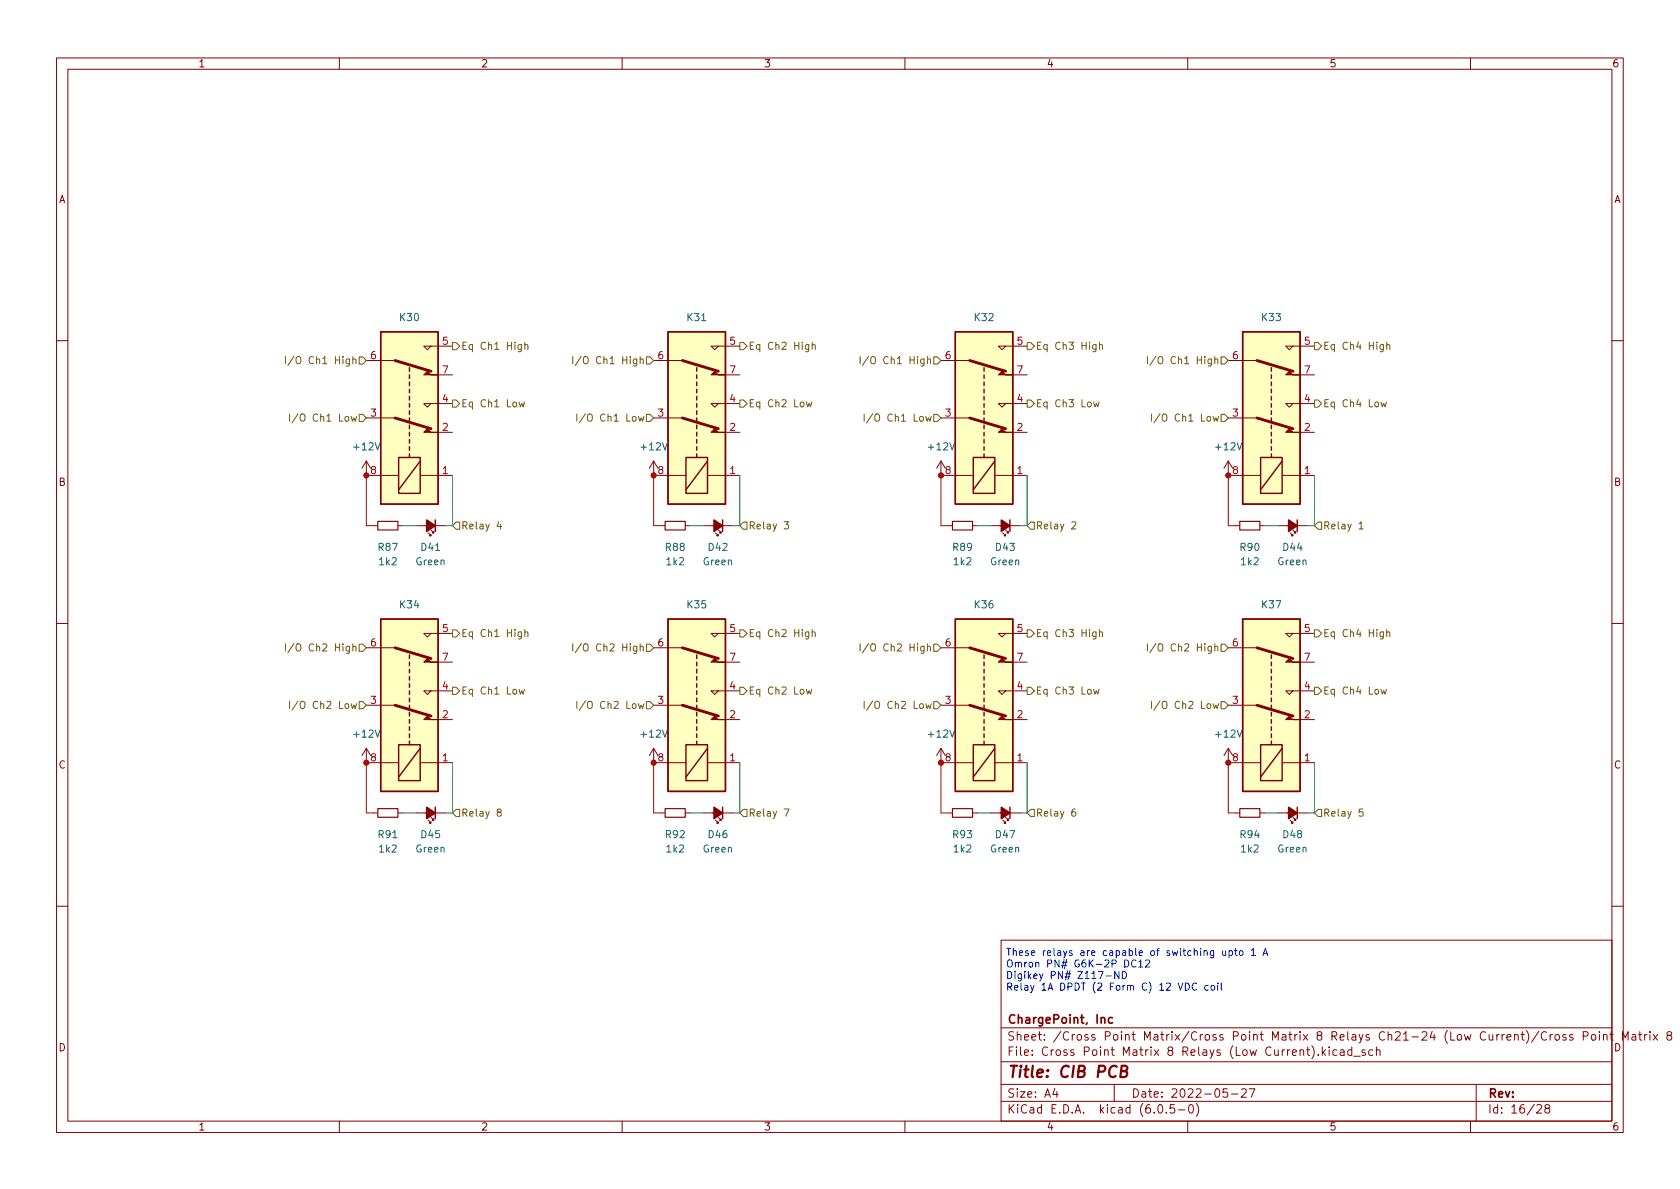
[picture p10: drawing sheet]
<svg xmlns="http://www.w3.org/2000/svg" width="297mm" height="210mm" viewBox="0 0 297 210" stroke-linecap="round" stroke-linejoin="round" font-family="sans-serif">
<g fill="none" stroke="#840000" stroke-width=".18">
<path d="M10 10.2h277v190.1h-277zM12 12.2h273v186.1h-273zM60 10.2v2M110 10.2v2M160 10.2v2M210 10.2v2M260 10.2v2M10 60.2h2M64.8 73.9h5M64.8 63.7h5M76.2 71.4l-.6 .6-.7-.6h5.1M76.2 61.2l-.6 .6-.7-.6h5.1"/>
<path d="M77.5 76.4h2.5M77.5 66.3h2.5M115.6 73.9h5M115.6 63.7h5M127 71.4l-.6 .6-.7-.6h5.1M127 61.2l-.6 .6-.7-.6h5.1M128.3 76.4h2.5M128.3 66.3h2.5M166.4 73.9h5M166.4 63.7h5M177.8 71.4l-.6 .6-.7-.6h5.1M177.8 61.2l-.6 .6-.7-.6h5.1"/>
<path d="M179.1 76.4h2.5M179.1 66.3h2.5M217.2 73.9h5M217.2 63.7h5M228.6 71.4l-.6 .6-.7-.6h5.1M228.6 61.2l-.6 .6-.7-.6h5.1M229.9 76.4h2.5M229.9 66.3h2.5M285 60.2h2M64.8 81.5v2.6h5.7M64.8 81.5l-.8 1.3M64.8 81.5l.7 1.3"/>
<path d="M66 93h.8M70.4 93h.7M73.7 93h5M74.3 84.1h5.7M75.7 94.2l.5 .5h-.3h.3v-.2M76.2 93.7l.5 .5h-.2h.2v-.2M115.6 81.5v2.6h5.7M115.6 81.5l-.8 1.3M115.6 81.5l.7 1.3M116.8 93h.8M121.2 93h.7M124.5 93h5"/>
<path d="M125.1 84.1h5.7M126.5 94.2l.5 .5h-.3h.3v-.2M127 93.7l.5 .5h-.2h.2v-.2M166.4 81.5v2.6h5.7M166.4 81.5l-.8 1.3M166.4 81.5l.7 1.3M167.6 93h.8M172 93h.7M175.3 93h5M175.9 84.1h5.7M177.3 94.2l.5 .5h-.3h.3v-.2M177.8 93.7l.5 .5h-.2h.2v-.2"/>
<path d="M217.2 81.5v2.6h5.7M217.2 81.5l-.8 1.3M217.2 81.5l.7 1.3M218.4 93h.8M222.8 93h.7M226.1 93h5M226.7 84.1h5.7M228.1 94.2l.5 .5h-.3h.3v-.2M228.6 93.7l.5 .5h-.2h.2v-.2M10 110.2h2M64.8 114.5h5M76.2 112l-.6 .6-.7-.6h5.1"/>
<path d="M77.5 117.1h2.5M115.6 114.5h5M127 112l-.6 .6-.7-.6h5.1M128.3 117.1h2.5M166.4 114.5h5M177.8 112l-.6 .6-.7-.6h5.1M179.1 117.1h2.5M217.2 114.5h5M228.6 112l-.6 .6-.7-.6h5.1M229.9 117.1h2.5M285 110.2h2M64.8 132.3v2.6h5.7"/>
<path d="M64.8 124.7h5M64.8 132.3l-.8 1.3M64.8 132.3l.7 1.3M74.3 134.9h5.7M76.2 122.2l-.6 .6-.7-.6h5.1M77.5 127.2h2.5M115.6 132.3v2.6h5.7M115.6 124.7h5M115.6 132.3l-.8 1.3M115.6 132.3l.7 1.3M125.1 134.9h5.7M127 122.2l-.6 .6-.7-.6h5.1"/>
<path d="M128.3 127.2h2.5M166.4 132.3v2.6h5.7M166.4 124.7h5M166.4 132.3l-.8 1.3M166.4 132.3l.7 1.3M175.9 134.9h5.7M177.8 122.2l-.6 .6-.7-.6h5.1M179.1 127.2h2.5M217.2 132.3v2.6h5.7M217.2 124.7h5M217.2 132.3l-.8 1.3M217.2 132.3l.7 1.3"/>
<path d="M226.7 134.9h5.7M228.6 122.2l-.6 .6-.7-.6h5.1M229.9 127.2h2.5M66 143.8h.8M70.4 143.8h.7M73.7 143.8h5M75.7 145l.5 .5h-.3h.3v-.2M76.2 144.5l.5 .5h-.2h.2v-.2M116.8 143.8h.8M121.2 143.8h.7M124.5 143.8h5M126.5 145l.5 .5h-.3h.3v-.2"/>
<path d="M127 144.5l.5 .5h-.2h.2v-.2M167.6 143.8h.8M172 143.8h.7M175.3 143.8h5M177.3 145l.5 .5h-.3h.3v-.2M177.8 144.5l.5 .5h-.2h.2v-.2M218.4 143.8h.8M222.8 143.8h.7M226.1 143.8h5M228.1 145l.5 .5h-.3h.3v-.2M228.6 144.5l.5 .5h-.2h.2v-.2M10 160.2h2"/>
<path d="M177 166.3h108v32h-108zM285 160.2h2M60 198.3v2M110 198.3v2M160 198.3v2M177 194.8h108M177 191.8h108M177 187.8h108M177 181.8h108M186.5 192.5l-.4 1h1M186.9 193v1M197 191.8v3"/>
<path d="M204.9 195.4l.2-.1a.81 .81 0 0 1 .6 .7 .81 .81 0 0 1-.3 .8h-.2a.81 .81 0 0 1-.6-.6 .81 .81 0 0 1 .3-.8zM206.2 196.7v.1M207.6 195.3h-.7v.7l.2-.1 .5 .1 .1 .2-.1 .5-.2 .1-.5-.1M208.4 196.3h1.1M210 198.3v2M210.4 195.4l.1-.1a.81 .81 0 0 1 .6 .7 .81 .81 0 0 1-.3 .8h-.2a.81 .81 0 0 1-.5-.6 .81 .81 0 0 1 .3-.8zM211.5 195.1a1.72 1.72 0 0 1 0 2.3M217 192.5h-.7l-.1 .7 .2-.1 .5 .1 .2 .2-.1 .5-.2 .1-.6-.1M217.7 193.5h1.2M219.5 192.7l.6-.2 .2 .2 .1 .3-1 1h1M220.9 192.5h1l-.7 1.5M231.9 184.9a1.72 1.72 0 0 1 0 2.3"/>
<path d="M233.1 186.5v.1M233.8 185.1v1.5M233.9 186.1l.5 .5M234.4 185.6l-.6 .6M235 185.1v.2M235 185.6v1M236.4 185.7l-.5-.1-.3 .3v.4l.2 .3h.6M237 185.7h.6v.9M237.6 186l-.5 .1a.29 .29 0 0 0-.2 .2 .29 .29 0 0 0 .2 .3h.5M239 185.7l-.4-.1-.3 .3v.4l.1 .3h.6M239 185.1v1.5M239.4 186.8h1.1"/>
<path d="M241.4 185.7l-.4-.1-.2 .2 .1 .3 .5 .1v.4h-.6M242.7 185.7l-.4-.1-.3 .3v.4l.1 .3h.6M243.4 185.8l.2-.2 .3 .1 .1 .9M243.4 185.1v1.5M260 198.3v2M261 191.8v6.5M271.7 195.5l.6-.2 .2 .2 .1 .3-.9 1h.9M273.4 196l-.3-.3 .1-.2 .2-.2 .5 .1 .1 .2-.1 .2-.6 .2-.2 .3 .1 .4 .2 .1h.5l.1-.3-.1-.4-.2-.1M295 183.1l-.3-.3 .1-.2 .2-.2 .4 .1 .2 .2-.1 .2-.6 .2-.2 .3 .1 .4 .2 .1h.3l.3-.3v-.2l-.3-.3"/>
</g>
<path d="M198.2 189.4l.9-.1a.46 .46 0 0 0 .2-.4 .46 .46 0 0 0-.3-.4h-.7l-.2 2h.7a.53 .53 0 0 0 .5-.5 .53 .53 0 0 0-.4-.6" fill="none" stroke="#840000" stroke-width=".4"/>
<path d="M194.7 180.1l.2-.2 .4 .1v.9M196.7 180l-.4-.1-.3 .3v.4l.1 .3h.6" fill="none" stroke="#840000" stroke-width=".3"/>
<g fill="#ffffc2" stroke="#ffffc2" stroke-width=".18">
<path d="M118.1 58.7h10.2v30.4h-10.2z"/>
<path d="M67.3 58.7h10.2v30.4h-10.2z"/>
<path d="M168.9 58.7h10.2v30.4h-10.2z"/>
<path d="M219.7 109.5h10.2v30.4h-10.2z"/>
<path d="M168.9 109.5h10.2v30.4h-10.2z"/>
<path d="M118.1 109.5h10.2v30.4h-10.2z"/>
<path d="M219.7 58.7h10.2v30.4h-10.2z"/>
<path d="M67.3 109.5h10.2v30.4h-10.2z"/>
</g>
<g fill="none" stroke="#840000" stroke-width=".25">
<path d="M67.3 58.7h10.2v30.4h-10.2zM118.1 58.7h10.2v30.4h-10.2zM168.9 58.7h10.2v30.4h-10.2zM219.7 58.7h10.2v30.4h-10.2zM72.4 65v.7M72.4 66.3v.6M72.4 67.6v.6M72.4 68.8v.7M72.4 70.1v.6M72.4 71.4v.6M72.4 72.6v.7M72.4 73.9v.6"/>
<path d="M72.4 75.2v.6M72.4 76.4v.7M72.4 77.7v.7M72.4 79v.6M123.2 65v.7M123.2 66.3v.6M123.2 67.6v.6M123.2 68.8v.7M123.2 70.1v.6M123.2 71.4v.6M123.2 72.6v.7M123.2 73.9v.6"/>
<path d="M123.2 75.2v.6M123.2 76.4v.7M123.2 77.7v.7M123.2 79v.6M174 65v.7M174 66.3v.6M174 67.6v.6M174 68.8v.7M174 70.1v.6M174 71.4v.6M174 72.6v.7M174 73.9v.6"/>
<path d="M174 75.2v.6M174 76.4v.7M174 77.7v.7M174 79v.6M224.8 65v.7M224.8 66.3v.6M224.8 67.6v.6M224.8 68.8v.7M224.8 70.1v.6M224.8 71.4v.6M224.8 72.6v.7M224.8 73.9v.6"/>
<path d="M224.8 75.2v.6M224.8 76.4v.7M224.8 77.7v.7M224.8 79v.6M70.5 80.9h3.8v6.3h-3.8zM72.4 80.3v.6M74.3 81.5l-3.8 5.1M77 91.9v2.1M121.3 80.9h3.8v6.3h-3.8zM123.2 80.3v.6M125.1 81.5l-3.8 5.1M127.8 91.9v2.1"/>
<path d="M172.1 80.9h3.8v6.3h-3.8zM174 80.3v.6M175.9 81.5l-3.8 5.1M178.6 91.9v2.1M222.9 80.9h3.8v6.3h-3.8zM224.8 80.3v.6M226.7 81.5l-3.8 5.1M229.4 91.9v2.1M67.3 109.5h10.2v30.4h-10.2zM72.4 115.8v.7M72.4 117.1v.6M72.4 118.4v.6"/>
<path d="M72.4 119.6v.7M118.1 109.5h10.2v30.4h-10.2zM123.2 115.8v.7M123.2 117.1v.6M123.2 118.4v.6M123.2 119.6v.7M168.9 109.5h10.2v30.4h-10.2zM174 115.8v.7M174 117.1v.6M174 118.4v.6M174 119.6v.7M219.7 109.5h10.2v30.4h-10.2z"/>
<path d="M224.8 115.8v.7M224.8 117.1v.6M224.8 118.4v.6M224.8 119.6v.7M70.5 131.7h3.8v6.3h-3.8zM72.4 120.9v.6M72.4 122.2v.6M72.4 123.4v.7M72.4 124.7v.6M72.4 126v.6M72.4 127.2v.7M72.4 128.5v.7"/>
<path d="M72.4 129.8v.6M72.4 131.1v.6M74.3 132.3l-3.8 5.1M121.3 131.7h3.8v6.3h-3.8zM123.2 120.9v.6M123.2 122.2v.6M123.2 123.4v.7M123.2 124.7v.6M123.2 126v.6M123.2 127.2v.7M123.2 128.5v.7M123.2 129.8v.6"/>
<path d="M123.2 131.1v.6M125.1 132.3l-3.8 5.1M172.1 131.7h3.8v6.3h-3.8zM174 120.9v.6M174 122.2v.6M174 123.4v.7M174 124.7v.6M174 126v.6M174 127.2v.7M174 128.5v.7M174 129.8v.6M174 131.1v.6"/>
<path d="M175.9 132.3l-3.8 5.1M222.9 131.7h3.8v6.3h-3.8zM224.8 120.9v.6M224.8 122.2v.6M224.8 123.4v.7M224.8 124.7v.6M224.8 126v.6M224.8 127.2v.7M224.8 128.5v.7M224.8 129.8v.6M224.8 131.1v.6M226.7 132.3l-3.8 5.1"/>
<path d="M77 142.7v2.1M127.8 142.7v2.1M178.6 142.7v2.1M229.4 142.7v2.1"/>
</g>
<g fill="none" stroke="#840000" stroke-width=".51">
<path d="M69.8 73.9l6.4 1.9M69.8 63.7l6.4 2M120.6 73.9l6.4 1.9M120.6 63.7l6.4 2M171.4 73.9l6.4 1.9M171.4 63.7l6.4 2M222.2 73.9l6.4 1.9M222.2 63.7l6.4 2M69.8 114.5l6.4 2M120.6 114.5l6.4 2M171.4 114.5l6.4 2M222.2 114.5l6.4 2"/>
<path d="M69.8 124.7l6.4 1.9M120.6 124.7l6.4 1.9M171.4 124.7l6.4 1.9M222.2 124.7l6.4 1.9"/>
</g>
<g fill="#840000" stroke="#840000" stroke-width=".18">
<path d="M125.7 76.4l.7-.6 .6 .6h1.3z"/>
<path d="M125.7 66.3l.7-.6 .6 .6h1.3z"/>
<path d="M74.9 76.4l.7-.6 .6 .6h1.3z"/>
<path d="M74.9 66.3l.7-.6 .6 .6h1.3z"/>
<path d="M176.5 76.4l.7-.6 .6 .6h1.3z"/>
<path d="M176.5 66.3l.7-.6 .6 .6h1.3z"/>
<path d="M227.3 127.2l.7-.6 .6 .6h1.3z"/>
<path d="M227.3 117.1l.7-.6 .6 .6h1.3z"/>
<path d="M176.5 127.2l.7-.6 .6 .6h1.3z"/>
<path d="M176.5 117.1l.7-.6 .6 .6h1.3z"/>
<path d="M125.7 127.2l.7-.6 .6 .6h1.3z"/>
<path d="M125.7 117.1l.7-.6 .6 .6h1.3z"/>
<path d="M227.3 76.4l.7-.6 .6 .6h1.3z"/>
<path d="M227.3 66.3l.7-.6 .6 .6h1.3z"/>
<path d="M74.9 127.2l.7-.6 .6 .6h1.3z"/>
<path d="M74.9 117.1l.7-.6 .6 .6h1.3z"/>
</g>
<g fill="#840000" stroke="#840000" stroke-width=".25">
<path d="M227.8 142.7l1.6 1.1-1.6 1z"/>
<path d="M227.8 91.9l1.6 1.1-1.6 1z"/>
<path d="M177 142.7l1.6 1.1-1.6 1z"/>
<path d="M75.4 142.7l1.6 1.1-1.6 1z"/>
<path d="M177 91.9l1.6 1.1-1.6 1z"/>
<path d="M75.4 91.9l1.6 1.1-1.6 1z"/>
<path d="M126.2 142.7l1.6 1.1-1.6 1z"/>
<path d="M126.2 91.9l1.6 1.1-1.6 1z"/>
</g>
<path d="M66.8 92.2h3.6v1.5h-3.6zM117.6 92.2h3.6v1.5h-3.6zM168.4 92.2h3.6v1.5h-3.6zM219.2 92.2h3.6v1.5h-3.6zM66.8 143h3.6v1.5h-3.6zM117.6 143h3.6v1.5h-3.6zM168.4 143h3.6v1.5h-3.6zM219.2 143h3.6v1.5h-3.6z" fill="none" stroke="#840000" stroke-width=".2"/>
<g fill="none" stroke="#725600" stroke-width=".18">
<path d="M50.5 63.1v1.2M51.2 73.2v1.3M52 63l-1.1 1.6M52.7 73.2l-1.1 1.6M63.5 63.1h.6l.7 .6-.7 .7h-.6zM63.5 73.3h.6l.7 .6-.7 .6h-.6zM80 60.6h.6l.7 .6-.7 .6h-.6zM80 70.7h.6l.7 .7-.7 .6h-.6zM91.8 71.1l.2 .8 .3-.6 .2 .6 .2-.8M92.2 60.9v1.1l-.3 .2-.3-.1M92.2 61l-.4-.1-.2 .3 .1 .5h.5M92.8 61.1l.2-.2 .3 .1v.8"/>
<path d="M92.8 60.5v1.3M101.3 63.1v1.2M102 73.2v1.3M102.8 63l-1.1 1.6M103.5 73.2l-1.1 1.6M114.3 73.3h.6l.7 .6-.7 .6h-.6zM114.3 63.1h.6l.7 .6-.7 .7h-.6zM130.8 60.6h.6l.7 .6-.7 .6h-.6zM130.8 70.7h.6l.7 .7-.7 .6h-.6zM142.6 71.1l.2 .8 .3-.6 .2 .6 .2-.8M143 60.9v1.1l-.3 .2-.3-.1M143 61l-.4-.1-.2 .3 .1 .5h.5"/>
<path d="M143.6 61.1l.2-.2 .3 .1v.8M143.6 60.5v1.3M152.1 63.1v1.2M152.8 73.2v1.3M153.6 63l-1.1 1.6M154.3 73.2l-1.1 1.6M165.1 63.1h.6l.7 .6-.7 .7h-.6zM165.1 73.3h.6l.7 .6-.7 .6h-.6zM181.6 60.6h.6l.7 .6-.7 .6h-.6zM181.6 70.7h.6l.7 .7-.7 .6h-.6zM193.4 71.1l.2 .8 .3-.6 .2 .6 .2-.8M193.8 60.9v1.1l-.3 .2-.3-.1"/>
<path d="M193.8 61l-.4-.1-.2 .3 .1 .5h.5M194.4 61.1l.2-.2 .3 .1v.8M194.4 60.5v1.3M202.9 63.1v1.2M203.6 73.2v1.3M204.4 63l-1.1 1.6M205.1 73.2l-1.1 1.6M215.9 63.1h.6l.7 .6-.7 .7h-.6zM215.9 73.3h.6l.7 .6-.7 .6h-.6zM232.4 70.7h.6l.7 .7-.7 .6h-.6zM232.4 60.6h.6l.7 .6-.7 .6h-.6zM244.2 71.1l.2 .8 .3-.6 .2 .6 .2-.8"/>
<path d="M244.6 60.9v1.1l-.3 .2-.3-.1M244.6 61l-.4-.1-.2 .3 .1 .5h.5M245.2 61.1l.2-.2 .3 .1v.8M245.2 60.5v1.3M80 93l.6-.7h.7v1.3h-.7zM88.2 92.2l-.3 .9h.8M88.5 92.7v.8M131.4 92.3h.7v1.3h-.7l-.6-.6zM138.6 92.3h.8l-.4 .4 .4 .2v.5l-.2 .1-.6-.1M182.2 92.3h.7v1.3h-.7l-.6-.6zM189.5 92.4l.5-.1 .2 .3-.8 .9h.8M233 92.3h.7v1.3h-.7l-.6-.6z"/>
<path d="M240.3 92.6l.4-.3v1.2M240.3 93.5h.7M50.5 113.9v1.2M52 113.8l-1.1 1.6M63.5 113.9h.6l.7 .6-.7 .7h-.6zM80 111.4h.6l.7 .6-.7 .6h-.6zM92.2 111.7v1.1l-.3 .2-.3-.1M92.2 111.8l-.4-.1-.2 .3 .1 .5h.5M92.8 111.9l.2-.2 .3 .1v.8M92.8 111.3v1.3M101.3 113.9v1.2M102.8 113.8l-1.1 1.6"/>
<path d="M114.3 113.9h.6l.7 .6-.7 .7h-.6zM130.8 111.4h.6l.7 .6-.7 .6h-.6zM143 111.7v1.1l-.3 .2-.3-.1M143 111.8l-.4-.1-.2 .3 .1 .5h.5M143.6 111.9l.2-.2 .3 .1v.8M143.6 111.3v1.3M152.1 113.9v1.2M153.6 113.8l-1.1 1.6M165.1 113.9h.6l.7 .6-.7 .7h-.6zM181.6 111.4h.6l.7 .6-.7 .6h-.6zM193.8 111.7v1.1l-.3 .2-.3-.1M193.8 111.8l-.4-.1-.2 .3 .1 .5h.5"/>
<path d="M194.4 111.9l.2-.2 .3 .1v.8M194.4 111.3v1.3M202.9 113.9v1.2M204.4 113.8l-1.1 1.6M215.9 113.9h.6l.7 .6-.7 .7h-.6zM232.4 111.4h.6l.7 .6-.7 .6h-.6zM244.6 111.7v1.1l-.3 .2-.3-.1M244.6 111.8l-.4-.1-.2 .3 .1 .5h.5M245.2 111.9l.2-.2 .3 .1v.8M245.2 111.3v1.3M51.2 124v1.3M52.7 124l-1.1 1.6"/>
<path d="M63.5 124.1h.6l.7 .6-.7 .6h-.6zM80 121.5h.6l.7 .7-.7 .6h-.6zM91.8 121.9l.2 .8 .3-.6 .2 .6 .2-.8M102 124v1.3M103.5 124l-1.1 1.6M114.3 124.1h.6l.7 .6-.7 .6h-.6zM130.8 121.5h.6l.7 .7-.7 .6h-.6zM142.6 121.9l.2 .8 .3-.6 .2 .6 .2-.8M152.8 124v1.3M154.3 124l-1.1 1.6M165.1 124.1h.6l.7 .6-.7 .6h-.6zM181.6 121.5h.6l.7 .7-.7 .6h-.6z"/>
<path d="M193.4 121.9l.2 .8 .3-.6 .2 .6 .2-.8M203.6 124v1.3M205.1 124l-1.1 1.6M215.9 124.1h.6l.7 .6-.7 .6h-.6zM232.4 121.5h.6l.7 .7-.7 .6h-.6zM244.2 121.9l.2 .8 .3-.6 .2 .6 .2-.8M80 143.8l.6-.7h.7v1.3h-.7zM88.1 143.6l-.2-.2 .1-.2 .1-.1h.4l.1 .2v.2l-.6 .2-.1 .1v.3l.2 .2h.4l.1-.2v-.3l-.2-.2M131.4 143.1h.7v1.3h-.7l-.6-.6zM138.6 143.1h.9l-.6 1.2M182.2 143.1h.7v1.3h-.7l-.6-.6zM190.1 143.1h-.4a.86 .86 0 0 0 0 1.2l.5-.1v-.4l-.2-.3h-.3l-.2 .3"/>
<path d="M233 143.1h.7v1.3h-.7l-.6-.6zM241 143.1h-.6l-.1 .6 .2-.2 .4 .1 .1 .2v.4l-.2 .1-.5-.1"/>
</g>
<g fill="none" stroke="#0000c2" stroke-width=".18">
<path d="M195.5 172.6h1M197.8 171.8v1.3l-.7-1.3v1.3M198.4 171.8a.64 .64 0 0 1 .8 .6 .64 .64 0 0 1-.8 .7zM198.9 169.7a.64 .64 0 0 1 .7 .7 .64 .64 0 0 1-.7 .6zM200.9 169.9a.6 .6 0 0 0-.9 .4 .6 .6 0 0 0 .6 .7l.3-.1M201.3 170.1l.4-.4v1.3M201.3 171h.8M202.6 169.9l.4-.2 .3 .4-.8 .9h.8M209.6 173.8a.64 .64 0 0 1 .7 .7 .64 .64 0 0 1-.7 .6zM211.6 173.9a.6 .6 0 0 0-.9 .5 .6 .6 0 0 0 .6 .7l.3-.1M213.6 174.3h-.3l-.3 .2 .1 .5h.5M214.2 174.3h.3l.3 .2v.4l-.3 .2-.3-.1-.1-.1z"/>
<path d="M215.3 173.8v.1M215.3 174.3v.8M215.9 173.8v1.1l.2 .2M216.2 168.1v.8l.3 .1 .2-.2M216.7 168.1v.9M217.3 168.2l.4-.1 .2 .3-.1 .5h-.5M217.3 168.1v1.3M218.3 168.1h.5M218.5 167.7v1.1l.3 .2M219.2 168.2l.3-.1 .3 .3v.3l-.3 .3-.3-.1-.1-.2zM221.2 168.1l.4-.4v1.3M221.2 169h.8"/>
<path d="M223.3 169l.4-1.3 .4 1.3M223.4 168.6h.6"/>
</g>
<g fill="none" stroke="#009600" stroke-width=".18">
<path d="M71.1 93h2.6M80 84.1v8.9h-1.3M121.9 93h2.6M130.8 84.1v8.9h-1.3M172.7 93h2.6M181.6 84.1v8.9h-1.3M223.5 93h2.6M232.4 84.1v8.9h-1.3M80 134.9v8.9h-1.3M130.8 134.9v8.9h-1.3M181.6 134.9v8.9h-1.3M232.4 134.9v8.9h-1.3"/>
<path d="M71.1 143.8h2.6M121.9 143.8h2.6M172.7 143.8h2.6M223.5 143.8h2.6"/>
</g>
<path d="M64.8 84.1v8.9h1.2M115.6 84.1v8.9h1.2M166.4 84.1v8.9h1.2M217.2 84.1v8.9h1.2M64.8 134.9v8.9h1.2M115.6 134.9v8.9h1.2M166.4 134.9v8.9h1.2M217.2 134.9v8.9h1.2" fill="none" stroke="#c20000" stroke-width=".18"/>
<g fill="#c20000" stroke="#c20000" stroke-width=".18">
<circle cx="166.4" cy="84.1" r=".46"/>
<circle cx="217.2" cy="84.1" r=".46"/>
<circle cx="115.6" cy="134.9" r=".46"/>
<circle cx="64.8" cy="134.9" r=".46"/>
<circle cx="166.4" cy="134.9" r=".46"/>
<circle cx="217.2" cy="134.9" r=".46"/>
<circle cx="64.8" cy="84.1" r=".46"/>
<circle cx="115.6" cy="84.1" r=".46"/>
</g>
<text font-size="2.8" fill="#840000" x="178" y="190.6">Title: CIB PCB</text>
<g font-size="2.1" fill="#840000">
<text x="178" y="184">Sheet: /Cross Point Matrix/Cross Point Matrix 8 Relays Ch21-24 (Low Current)/Cross Point Matrix 8 Relays (Low Current) b/</text>
<text x="178" y="181">ChargePoint, Inc</text>
<text x="178" y="186.7">File: Cross Point Matrix 8 Relays (Low Current).kicad_sch</text>
<text x="178" y="196.9">KiCad E.D.A. kicad (6.0.5-0)</text>
<text x="178" y="194.1">Size: A4</text>
<text x="200" y="194.1">Date: 2022-05-27</text>
<text x="263" y="194.1">Rev:</text>
<text x="263" y="196.9">Id: 16/28</text>
</g>
<g font-size="1.8" fill="#840000">
<text x="35" y="11.9">1</text>
<text x="85" y="11.9">2</text>
<text x="135" y="11.9">3</text>
<text x="185" y="11.9">4</text>
<text x="235" y="11.9">5</text>
<text x="285" y="11.9">6</text>
<text x="10.3" y="35.9">A</text>
<text x="285.3" y="35.9">A</text>
<text x="10.3" y="85.9">B</text>
<text x="285.3" y="85.9">B</text>
<text x="10.3" y="135.9">C</text>
<text x="285.3" y="135.9">C</text>
<text x="10.3" y="185.9">D</text>
<text x="285.3" y="185.9">D</text>
<text x="35" y="199.9">1</text>
<text x="85" y="199.9">2</text>
<text x="135" y="199.9">3</text>
<text x="185" y="199.9">4</text>
<text x="235" y="199.9">5</text>
<text x="285" y="199.9">6</text>
</g>
<g font-size="1.8" fill="#006464">
<text x="70.8" y="56.8">K30</text>
<text x="121.6" y="56.8">K31</text>
<text x="172.4" y="56.8">K32</text>
<text x="223.2" y="56.8">K33</text>
<text x="62.7" y="79.6">+12V</text>
<text x="113.5" y="79.6">+12V</text>
<text x="164.3" y="79.6">+12V</text>
<text x="215.1" y="79.6">+12V</text>
<text x="67" y="97.4">R87</text>
<text x="67.1" y="99.9">1k2</text>
<text x="73.6" y="99.9">Green</text>
<text x="74.5" y="97.4">D41</text>
<text x="117.8" y="97.4">R88</text>
<text x="117.9" y="99.9">1k2</text>
<text x="124.4" y="99.9">Green</text>
<text x="125.3" y="97.4">D42</text>
<text x="168.6" y="97.4">R89</text>
<text x="168.7" y="99.9">1k2</text>
<text x="175.2" y="99.9">Green</text>
<text x="176.1" y="97.4">D43</text>
<text x="219.4" y="97.4">R90</text>
<text x="219.5" y="99.9">1k2</text>
<text x="226" y="99.9">Green</text>
<text x="226.9" y="97.4">D44</text>
<text x="70.8" y="107.6">K34</text>
<text x="121.6" y="107.6">K35</text>
<text x="172.4" y="107.6">K36</text>
<text x="223.2" y="107.6">K37</text>
<text x="62.7" y="130.4">+12V</text>
<text x="113.5" y="130.4">+12V</text>
<text x="164.3" y="130.4">+12V</text>
<text x="215.1" y="130.4">+12V</text>
<text x="67" y="148.2">R91</text>
<text x="74.5" y="148.2">D45</text>
<text x="117.8" y="148.2">R92</text>
<text x="125.3" y="148.2">D46</text>
<text x="168.6" y="148.2">R93</text>
<text x="176.1" y="148.2">D47</text>
<text x="219.4" y="148.2">R94</text>
<text x="226.9" y="148.2">D48</text>
<text x="67.1" y="150.7">1k2</text>
<text x="73.6" y="150.7">Green</text>
<text x="117.9" y="150.7">1k2</text>
<text x="124.4" y="150.7">Green</text>
<text x="168.7" y="150.7">1k2</text>
<text x="175.2" y="150.7">Green</text>
<text x="219.5" y="150.7">1k2</text>
<text x="226" y="150.7">Green</text>
</g>
<g font-size="1.8" fill="#725600">
<text x="52.7" y="64.4">I/O Ch1 High</text>
<text x="81.5" y="61.8">Eq Ch1 High</text>
<text x="103.5" y="64.4">I/O Ch1 High</text>
<text x="132.3" y="61.8">Eq Ch2 High</text>
<text x="154.3" y="64.4">I/O Ch1 High</text>
<text x="183.1" y="61.8">Eq Ch3 High</text>
<text x="205.1" y="64.4">I/O Ch1 High</text>
<text x="233.9" y="61.8">Eq Ch4 High</text>
<text x="53.1" y="74.5">I/O Ch1 Low</text>
<text x="81.5" y="72">Eq Ch1 Low</text>
<text x="103.9" y="74.5">I/O Ch1 Low</text>
<text x="132.3" y="72">Eq Ch2 Low</text>
<text x="154.7" y="74.5">I/O Ch1 Low</text>
<text x="183.1" y="72">Eq Ch3 Low</text>
<text x="205.5" y="74.5">I/O Ch1 Low</text>
<text x="233.9" y="72">Eq Ch4 Low</text>
<text x="81.5" y="93.6">Relay 4</text>
<text x="132.3" y="93.6">Relay 3</text>
<text x="183.1" y="93.6">Relay 2</text>
<text x="233.9" y="93.6">Relay 1</text>
<text x="81.5" y="112.6">Eq Ch1 High</text>
<text x="132.3" y="112.6">Eq Ch2 High</text>
<text x="183.1" y="112.6">Eq Ch3 High</text>
<text x="233.9" y="112.6">Eq Ch4 High</text>
<text x="52.7" y="115.2">I/O Ch2 High</text>
<text x="103.5" y="115.2">I/O Ch2 High</text>
<text x="154.3" y="115.2">I/O Ch2 High</text>
<text x="205.1" y="115.2">I/O Ch2 High</text>
<text x="53.1" y="125.3">I/O Ch2 Low</text>
<text x="81.5" y="122.8">Eq Ch1 Low</text>
<text x="103.9" y="125.3">I/O Ch2 Low</text>
<text x="132.3" y="122.8">Eq Ch2 Low</text>
<text x="154.7" y="125.3">I/O Ch2 Low</text>
<text x="183.1" y="122.8">Eq Ch3 Low</text>
<text x="205.5" y="125.3">I/O Ch2 Low</text>
<text x="233.9" y="122.8">Eq Ch4 Low</text>
<text x="81.5" y="144.4">Relay 8</text>
<text x="132.3" y="144.4">Relay 7</text>
<text x="183.1" y="144.4">Relay 6</text>
<text x="233.9" y="144.4">Relay 5</text>
</g>
<g font-size="1.8" fill="#a90000">
<text x="65.5" y="63.5">6</text>
<text x="78.2" y="61">5</text>
<text x="116.3" y="63.5">6</text>
<text x="129" y="61">5</text>
<text x="167.1" y="63.5">6</text>
<text x="179.8" y="61">5</text>
<text x="217.9" y="63.5">6</text>
<text x="230.6" y="61">5</text>
<text x="78.2" y="71.1">4</text>
<text x="78.2" y="66">7</text>
<text x="129" y="71.1">4</text>
<text x="129" y="66">7</text>
<text x="179.8" y="71.1">4</text>
<text x="179.8" y="66">7</text>
<text x="230.6" y="71.1">4</text>
<text x="230.6" y="66">7</text>
<text x="65.5" y="73.7">3</text>
<text x="78.2" y="76.2">2</text>
<text x="116.3" y="73.7">3</text>
<text x="129" y="76.2">2</text>
<text x="167.1" y="73.7">3</text>
<text x="179.8" y="76.2">2</text>
<text x="217.9" y="73.7">3</text>
<text x="230.6" y="76.2">2</text>
<text x="65.5" y="83.8">8</text>
<text x="78.2" y="83.8">1</text>
<text x="116.3" y="83.8">8</text>
<text x="129" y="83.8">1</text>
<text x="167.1" y="83.8">8</text>
<text x="179.8" y="83.8">1</text>
<text x="217.9" y="83.8">8</text>
<text x="230.6" y="83.8">1</text>
<text x="78.2" y="111.8">5</text>
<text x="129" y="111.8">5</text>
<text x="179.8" y="111.8">5</text>
<text x="230.6" y="111.8">5</text>
<text x="65.5" y="114.3">6</text>
<text x="78.2" y="116.8">7</text>
<text x="116.3" y="114.3">6</text>
<text x="129" y="116.8">7</text>
<text x="167.1" y="114.3">6</text>
<text x="179.8" y="116.8">7</text>
<text x="217.9" y="114.3">6</text>
<text x="230.6" y="116.8">7</text>
<text x="65.5" y="124.5">3</text>
<text x="78.2" y="121.9">4</text>
<text x="116.3" y="124.5">3</text>
<text x="129" y="121.9">4</text>
<text x="167.1" y="124.5">3</text>
<text x="179.8" y="121.9">4</text>
<text x="217.9" y="124.5">3</text>
<text x="230.6" y="121.9">4</text>
<text x="78.2" y="127">2</text>
<text x="129" y="127">2</text>
<text x="179.8" y="127">2</text>
<text x="230.6" y="127">2</text>
<text x="65.5" y="134.6">8</text>
<text x="78.2" y="134.6">1</text>
<text x="116.3" y="134.6">8</text>
<text x="129" y="134.6">1</text>
<text x="167.1" y="134.6">8</text>
<text x="179.8" y="134.6">1</text>
<text x="217.9" y="134.6">8</text>
<text x="230.6" y="134.6">1</text>
</g>
<g font-size="1.8" fill="#0000c2">
<text x="177.8" y="169">These relays are capable of switching upto 1 A</text>
<text x="177.8" y="171.1">Omron PN# G6K-2P DC12</text>
<text x="177.8" y="173.1">Digikey PN# Z117-ND</text>
<text x="177.8" y="175.2">Relay 1A DPDT (2 Form C) 12 VDC coil</text>
</g>
</svg>
